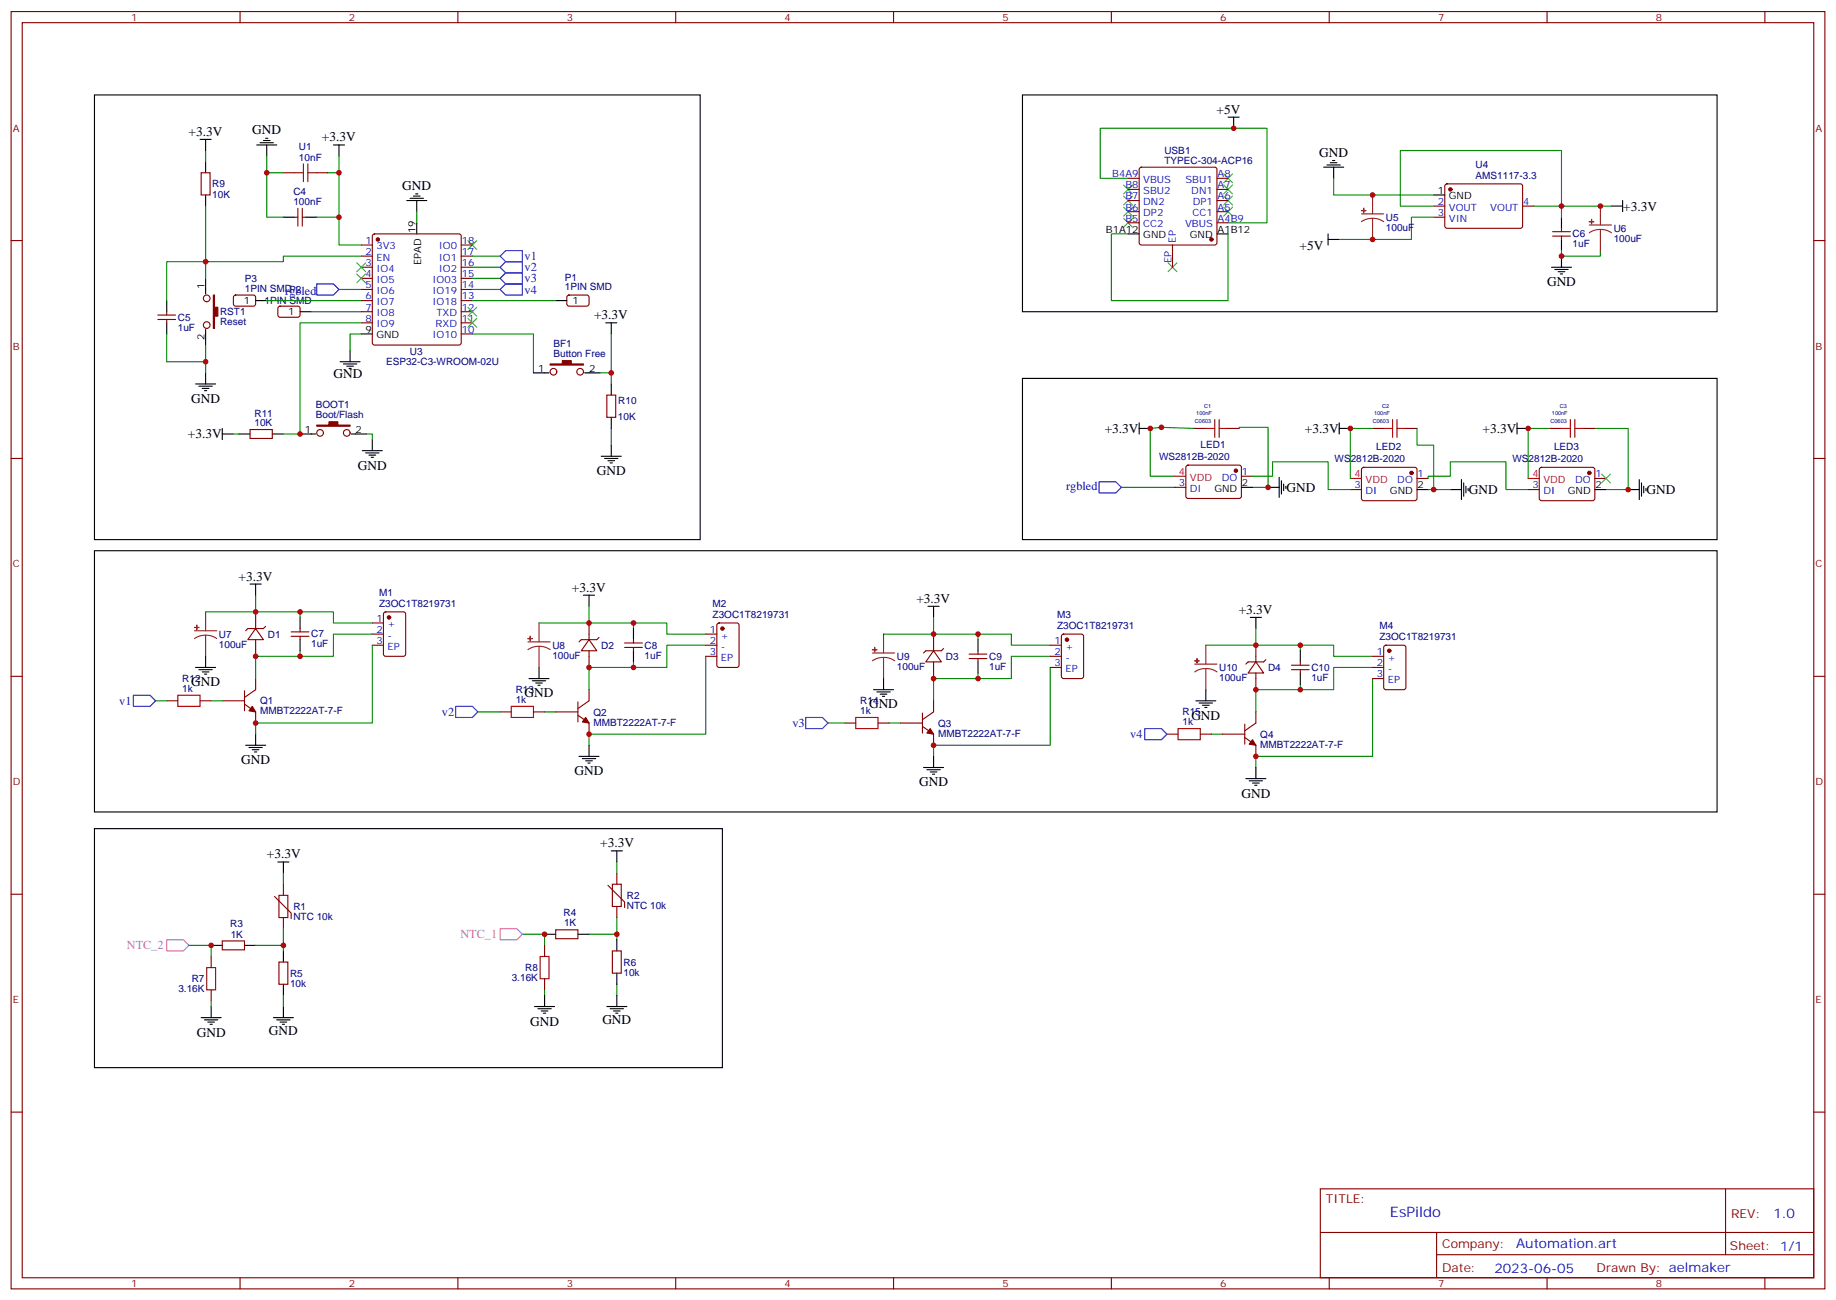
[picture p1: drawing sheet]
<svg xmlns="http://www.w3.org/2000/svg" width="583mm" height="413mm" viewBox="0 0 583 413" stroke-linecap="round" stroke-linejoin="round" font-family="sans-serif">
<g fill="none" stroke="#870000" stroke-width=".35">
<path d="M3.5 3.7h575.8v405.3h-575.8zM7.1 7.2h568.6v398.3h-568.6zM76.2 3.7v3.5M145.3 3.7v3.5M214.5 3.7v3.5M283.6 3.7v3.5M352.8 3.7v3.5M421.9 3.7v3.5M491.1 3.7v3.5M560.2 3.7v3.5M63.9 54.8h2.8v7.1h-2.8zM90 54.8h3.5"/>
<path d="M100.5 54.8h3.6M358.1 56.6h3.5M361.8 53.3l.5-.2h23.3l.5 .2 .2 .5v23.2l-.2 .5-.5 .3h-23.3l-.5-.3-.2-.5v-23.2zM386.3 56.6h3.5M458.8 58.6l.5-.3 23.6 .1 .4 .7-.1 12.9-.6 .5-23.6-.1-.4-.6v-12.7zM3.5 76.3h3.6M93.5 68.9h1M94.5 66.1v5.7M96 66.1v5.7M96 68.9h1M114.7 77.8h3.5M118.4 74.4l.5-.2h26.8l.5 .2 .2 .5v33.9l-.2 .5-.5 .2h-26.8l-.5-.2-.2-.5v-33.9z"/>
<path d="M146.4 77.8h3.5M358.1 70.7h3.5M358.1 67.2h3.5M358.1 63.6h3.5M358.1 60.1h3.5M372.2 77.8v7M386.3 70.7h3.5M386.3 67.2h3.5M386.3 63.6h3.5M386.3 60.1h3.5M455.1 68.9h3.5M455.1 65.4h3.5"/>
<path d="M483.3 65.4h3.5M492.8 74.9h5.7M492.8 73.5h5.7M495.7 72.5v1M495.7 74.9v1.1M575.7 76.3h3.6M50.1 100h5.6M52.9 98.9v1.1M74.3 93.8l.5-.2 5.9 .1 .4 .6v2.4l-.7 .5-5.9-.1-.4-.7v-2.1zM88.4 97.4l.5-.2h5.9l.4 .7v2.4l-.7 .4-5.9-.1-.4-.6v-2.1zM114.7 81.3h3.5M114.7 84.8h3.5"/>
<path d="M114.7 88.3h3.5M114.7 91.9h3.5M114.7 98.9h3.5M114.7 95.4h3.5M146.4 81.3h3.5M146.4 84.8h3.5M146.4 88.3h3.5M146.4 91.9h3.5M146.4 98.9h3.5M146.4 95.4h3.5M180.2 93.8l.4-.2 5.9 .1 .5 .6-.1 2.4-.6 .5-6-.1-.4-.7v-2.1zM50.1 101.4h5.6"/>
<path d="M52.9 101.4v1M114.7 102.4h3.5M146.4 102.4h3.5M146.4 106h3.5M79.4 136.3h7v2.8h-7zM192.6 125.4h2.8v7h-2.8zM379.2 136h3.6M389.8 136h3.5M435.7 136h3.5M446.3 136h3.5M492.1 136h3.6M502.7 136h3.5"/>
<path d="M3.5 145.5h3.6M372.9 154.7h3.5M376.6 147.8l.5-.2 16.5 .1 .5 .6-.1 9.5-.7 .4-16.5-.1-.4-.6v-9.2zM394.1 151.1h3.5M428.6 155.4h3.6M432.4 148.5l.5-.2 16.5 .1 .4 .6-.1 9.5-.6 .4-16.5-.1-.4-.6v-9.2zM449.8 151.8h3.5M485.1 155.4h3.5M488.8 148.5l.5-.2 16.5 .1 .4 .6v9.5l-.7 .4-16.5-.1-.4-.6v-9.2zM506.2 151.8h3.6M575.7 145.5h3.6M81.1 199.5l2.5 3.5h-4.9z"/>
<path d="M81.1 194.2v5.3M84.3 198.8l-.7 .7h-4.9l-.7 .7M95.2 199.5v1M118.2 197.7h3.5M121.9 194.4l.5-.2h5.7l.6 .4 .1 13-.5 .6-5.9 .1-.6-.5-.1-12.9zM187 197.7v5.3M227.8 197.9l.4-.2h5.7l.6 .4 .1 13-.5 .7h-5.9l-.6-.5-.1-12.9zM3.5 214.6h3.6M77.6 219.2v6.4M81.1 203v5.3M81.1 215.3v3.6l-3.5 2.4M92.4 201.9h5.7"/>
<path d="M92.4 200.5h5.7M95.2 201.9v1.1M118.2 201.2h3.5M118.2 204.8h3.5M187 203l2.4 3.5h-4.9zM187 206.5v5.3M187 218.9v3.5l-3.6 2.5M190.1 202.3l-.7 .7h-4.9l-.7 .7M198.3 205.5h5.6M198.3 204h5.6M201.1 203v1M201.1 205.5v1"/>
<path d="M224 201.2h3.5M224 204.8h3.5M224 208.3h3.5M296.3 206.5l2.5 3.5h-4.9zM296.3 201.2v5.3M296.3 210v5.3M299.5 205.8l-.7 .7h-4.9l-.7 .7M307.6 209h5.7M307.6 207.6h5.7M310.4 206.5v1.1M310.4 209v1M333.4 204.8h3.5"/>
<path d="M333.4 208.3h3.5M333.4 211.8h3.5M337.1 201.4l.5-.2h5.7l.6 .5 .1 12.9-.5 .7h-5.9l-.6-.4-.1-13zM398.6 210l2.5 3.6h-4.9zM398.6 204.8v5.2M398.6 213.6v5.3M401.8 209.3l-.7 .7h-4.9l-.7 .7M409.9 212.5h5.7M409.9 211.1h5.7M412.7 210v1.1M412.7 212.5v1.1M435.7 208.3h3.5"/>
<path d="M435.7 211.8h3.5M435.7 215.3h3.5M439.4 205l.5-.2h5.7l.6 .4 .1 13-.5 .6-5.9 .1-.6-.5-.1-12.9zM575.7 214.6h3.6M52.9 222.4h3.5M63.5 222.4h3.5M70.6 222.4h7M77.6 223.4l3.5 2.5v3.5M158.7 225.9h3.6M169.3 225.9h3.6M176.4 225.9h7M183.4 227l3.6 2.4v3.6"/>
<path d="M183.4 222.7v6.4M268.1 229.4h3.5M278.7 229.4h3.5M285.8 229.4h7M292.8 230.5l3.5 2.5v3.5M292.8 226.3v6.3M296.3 222.4v3.5l-3.5 2.5M370.4 233h3.5M381 233h3.5M388.1 233h7M395.1 234l3.5 2.5v3.5M395.1 229.8v6.3"/>
<path d="M398.6 225.9v3.5l-3.5 2.5M195.8 277.1v3.5M3.5 283.8h3.6M70.6 298.6h7v2.8h-7zM87.1 284.5l5.3 5.3v1.7M88.5 284.1h2.9v7.1h-2.9zM90 280.6v3.5M90 291.2v3.5M176.4 295.1h7v2.8h-7zM193 281l5.3 5.2v1.8M194.4 280.6h2.8v7.1h-2.8zM195.8 287.7v3.5"/>
<path d="M575.7 283.8h3.6M67 303.5v3.6M67 314.1v3.5M88.5 305.3h2.9v7h-2.9zM172.9 300v3.5M172.9 310.6v3.5M194.4 301.8h2.8v7h-2.8zM3.5 352.9h3.6M575.7 352.9h3.6M419.1 377.3h156.6v28.2h-156.6zM547.7 377.3v20.9M419.1 391.1h156.5"/>
<path d="M456 398.2h119.6M456 391.1v14.1M76.2 405.5v3.5M145.3 405.5v3.5M214.5 405.5v3.5M283.6 405.5v3.5M352.8 405.5v3.5M421.9 405.5v3.5M491.1 405.5v3.5M560.2 405.5v3.5"/>
<circle cx="65.6" cy="94.7" r="1.06"/>
<circle cx="65.6" cy="103.2" r="1.06"/>
<circle cx="175.7" cy="118" r="1.06"/>
<circle cx="184.2" cy="118" r="1.06"/>
<circle cx="101.6" cy="137.4" r="1.06"/>
<circle cx="110.1" cy="137.4" r="1.06"/>
</g>
<g fill="none" stroke="#3c3" stroke-width=".35">
<path d="M356.7 58.7l2.8 2.8M359.5 58.7l-2.8 2.8M388.4 58.7l2.8 2.8M388.4 55.2l2.8 2.8M391.2 58.7l-2.8 2.8M391.2 55.2l-2.8 2.8M148.5 76.3l2.8 2.9M151.3 76.3l-2.8 2.9M356.7 69.3l2.8 2.8M356.7 62.2l2.8 2.9M356.7 65.8l2.8 2.8M359.5 62.2l-2.8 2.9"/>
<path d="M359.5 65.8l-2.8 2.8M359.5 69.3l-2.8 2.8M388.4 65.8l2.8 2.8M388.4 62.2l2.8 2.9M391.2 65.8l-2.8 2.8M391.2 62.2l-2.8 2.9M113.2 83.4l2.9 2.8M113.2 86.9l2.9 2.8M116.1 83.4l-2.9 2.8M116.1 86.9l-2.9 2.8M148.5 97.5l2.8 2.8M151.3 97.5l-2.8 2.8"/>
<path d="M370.8 83.4l2.8 2.8M373.6 83.4l-2.8 2.8M148.5 101l2.8 2.9M151.3 101l-2.8 2.9M508.4 150.4l2.8 2.8M511.2 150.4l-2.8 2.8"/>
</g>
<g fill="none" stroke="#008700" stroke-width=".35">
<path d="M65.3 47.8v3.5M84.7 49.5v19.4h5.3M84.7 54.8h5.3M104.1 54.8h3.5M107.6 49.5v28.3h7.1M358.1 56.6h-8.9v-15.9h53v30h-12.4M423.3 56.6v5.3h31.8M65.3 65.4v17.6h-12.4v12.4M100.5 68.9h7.1M132.3 67.2v3.5M358.1 74.2h-5.3v21.2h37v-21.2M455.1 68.9h-7.1v7.1h-22.9"/>
<path d="M455.1 65.4h-10.6v-17.6h51.2v17.6h-8.9M495.7 79.5v1.8h12.3v-1.8M511.5 65.4h-15.8v3.5M84.7 95.4h30M98.8 98.9h15.9M107.6 91.9h7.1M114.7 81.3h-24.7v1.7h-24.7v5.3M149.9 91.9h8.8M149.9 81.3h8.8M149.9 84.8h8.8M149.9 88.3h8.8M149.9 95.4h26.5"/>
<path d="M52.9 106v8.8h12.4M65.3 109.5v8.8M114.7 106h-3.6v5.3M114.7 102.4h-19.5v35.3h-5.2M149.9 106h19.4v12.3M190.5 118.3h3.5v3.5M194 106v12.3M74.1 137.7h1.7M116.4 137.7h1.8v1.8M194 136v5.3M368.7 136v-.4l10.5 .4M368.7 135.6l-3.6 .4v15.1h7.8"/>
<path d="M393.3 136v-.4h9.2v19.1h-4.9M435.7 136h-7.1v15.8M449.8 136v5.3h5.3v14.1M492.1 136h-7v15.8M506.2 136h10.6v19.4h-7M356 154.7h16.9M397.6 151.1h6.3v-4.6h17.7v8.9h7M453.3 151.8v-.7h7.1v-4.6h17.6v8.9h7.1M453.3 155.4h7.1M65.3 194.2h15.8M81.1 188.9v5.3h24.7v3.5h12.4M95.2 194.2v1.7"/>
<path d="M171.1 197.7h15.9M187 192.4v5.3h24.7v3.5h12.3M201.1 197.7v1.8M296.3 195.9v5.3h24.7v3.6h12.4M398.6 199.5v5.3h24.7v3.5h12.4M95.2 206.5v1.8M118.2 204.8v24.6h-37.1v3.6M118.2 201.2h-12.4v7.1h-24.7v7M201.1 210v1.8M224 204.8h-12.3v7h-24.7v7.1M224 208.3v24.7h-37v3.5M280.5 201.2h15.8"/>
<path d="M310.4 201.2v1.8M310.4 213.6v1.7M333.4 208.3h-12.4v7h-24.7v7.1M333.4 211.8v24.7h-37.1v3.5M382.8 204.8h15.8M412.7 204.8v1.7M412.7 217.1v1.8M435.7 211.8h-12.4v7.1h-24.7v7M435.7 215.3v24.7h-37.1v3.6M49.4 222.4h3.5M67 222.4h3.6M151.7 225.9h7"/>
<path d="M172.9 225.9h3.5M262.8 229.4h5.3M282.2 229.4h3.6M384.5 233h3.6M90 277.1v3.5M195.8 273.5v3.6M90 294.7v7.1M165.8 296.5h7.1v3.5M187 296.5h8.8M195.8 291.2v7M60 300h7v3.5M67 317.6v1.8"/>
<path d="M81.1 300h8.9M90 315.9v3.5M172.9 314.1v1.8M195.8 312.3v3.6"/>
</g>
<g fill="#870000" stroke="#870000" stroke-width=".35">
<path d="M174.6 115.5h3.9v-1.1h2.8v1.1h3.9v.4h-10.6z"/>
<path d="M67.7 93.6h.4v3.9h1v2.8h-1v3.9h-.4z"/>
<path d="M100.5 134.9h3.9v-1.1h2.8v1.1h3.9v.4h-10.6z"/>
<path d="M80.1 224.2l1 1.7-2.1-.3z"/>
<path d="M185.9 227.7l1.1 1.7-2.1-.3z"/>
<path d="M295.3 231.2l1 1.8-2.1-.4z"/>
<path d="M397.6 234.7l1 1.8-2.1-.4z"/>
<circle cx="384.5" cy="76" r=".53"/>
<circle cx="123.5" cy="195.9" r=".53"/>
<circle cx="119.9" cy="76" r=".53"/>
<circle cx="229.3" cy="199.5" r=".53"/>
<circle cx="338.7" cy="203" r=".53"/>
<circle cx="441" cy="206.5" r=".53"/>
<circle cx="392.3" cy="149.4" r=".53"/>
<circle cx="448" cy="150.1" r=".53"/>
<circle cx="504.5" cy="150.1" r=".53"/>
<circle cx="460.4" cy="60.1" r=".53"/>
</g>
<g fill="none" stroke="#000" stroke-width=".35">
<path d="M30 30.1h192.2v141.1h-192.2zM324.6 30.1h220.4v68.8h-220.4zM389.8 37.2h3.5M391.6 37.2v3.5M63.5 44.2h3.5M65.3 44.2v3.6M65.3 51.3v3.5M81.5 46h6.3M82.5 45.3h4.3M83.6 44.6h2.1M84.3 43.9h.7M84.7 46v3.5"/>
<path d="M105.8 46h3.6M107.6 46v3.5M420.2 53.1h6.3M421.2 52.4h4.2M422.3 51.6h2.1M423 50.9h.7M423.3 53.1v3.5M65.3 61.9v3.5M90 68.9h3.5M97 68.9h3.5M129.1 63.6h6.4M130.2 62.9h4.2"/>
<path d="M131.2 62.2h2.1M131.9 61.5h.7M132.3 63.6v3.6M132.3 70.7v3.5M358.1 74.2h3.5M386.3 74.2h3.5M421.6 76h3.5M421.6 74.2v3.6M455.1 61.9h3.5M495.7 68.9v3.6M495.7 76v3.5M511.5 65.4h3.6"/>
<path d="M515.1 63.6v3.6M52.9 95.4v3.5M65.3 88.3v5M81.1 95.4h3.6M95.2 98.9h3.6M176.4 95.4h3.5M492.5 84.8h6.3M493.5 85.5h4.3M494.6 86.2h2.1M495.3 86.9h.7M495.7 81.3v3.5M52.9 102.4v3.6"/>
<path d="M65.3 104.6v4.9M65.3 118.3v3.5M107.9 114.8h6.4M109 115.5h4.2M110.1 116.2h2.1M110.8 116.9h.7M111.1 111.3v3.5M114.7 106h3.5M169.3 118.3h5M185.6 118.3h4.9M192.3 102.4h3.5M194 102.4v3.6"/>
<path d="M62.1 121.8h6.3M63.1 122.6h4.3M64.2 123.3h2.1M64.9 124h.7M70.6 137.7h3.5M70.6 136v3.5M75.8 137.7h3.6M86.4 137.7h3.6M95.2 137.7h5M111.5 137.7h4.9M118.2 139.5v3.5M194 121.8v3.6"/>
<path d="M194 132.4v3.6M324.6 120.1h220.4v51.1h-220.4zM361.6 136h3.5M361.6 134.2v3.5M425.1 136h3.5M425.1 134.2v3.5M481.5 136h3.6M481.5 134.2v3.5M115 143h6.4M116.1 143.7h4.2M117.1 144.4h2.1M117.8 145.1h.7"/>
<path d="M190.9 144.8h6.3M191.9 145.5h4.2M193 146.2h2.1M193.7 146.9h.7M194 141.3v3.5M394.1 154.7h3.5M402.5 154.7h3.5M406 151.5v6.3M406.8 152.5v4.3M407.5 153.6v2.1M408.2 154.3v.7M449.8 155.4h3.5"/>
<path d="M460.4 155.4h3.5M463.9 152.2v6.3M464.6 153.2v4.3M465.3 154.3v2.1M466 155v.7M506.2 155.4h3.6M516.8 155.4h3.5M520.3 152.2v6.3M521.1 153.2v4.3M521.8 154.3v2.1M522.5 155v.7M30 174.8h515v82.9h-515z"/>
<path d="M79.4 185.3h3.5M81.1 185.3v3.6M95.2 195.9v3.6M185.2 188.9h3.5M187 188.9v3.5M201.1 199.5v3.5M294.6 192.4h3.5M296.3 192.4v3.5M396.9 195.9h3.5M398.6 195.9v3.6M62.1 211.8h6.3M63.1 212.5h4.3"/>
<path d="M64.2 213.2h2.1M64.9 213.9h.7M65.3 208.3v3.5M95.2 203v3.5M167.9 215.3h6.4M169 216h4.2M170 216.7h2.2M170.7 217.5h.7M171.1 211.8v3.5M201.1 206.5v3.5M277.3 218.9h6.3M278.3 219.6h4.3"/>
<path d="M280.5 215.3v3.6M310.4 203v3.5M310.4 210v3.6M382.8 218.9v3.5M412.7 206.5v3.5M412.7 213.6v3.5M78 236.5h6.3M79 237.2h4.3M80.1 237.9h2.1M80.8 238.6h.7M81.1 233v3.5M187 236.5v3.5"/>
<path d="M279.4 220.3h2.1M280.1 221h.7M379.6 222.4h6.3M380.6 223.1h4.3M381.7 223.8h2.1M382.4 224.5h.7M183.8 240h6.3M184.9 240.7h4.2M185.9 241.4h2.1M186.6 242.1h.7M293.2 243.6h6.3M294.2 244.3h4.2"/>
<path d="M295.3 245h2.1M296 245.7h.7M296.3 240v3.6M395.5 247.1h6.3M396.5 247.8h4.3M397.6 248.5h2.1M398.3 249.2h.7M398.6 243.6v3.5M88.2 273.5h3.5M90 273.5v3.6M194 270h3.6M195.8 270v3.5"/>
<path d="M172.9 296.5h3.5M183.4 296.5h3.6M195.8 298.2v3.6M67 319.4v3.5M67 300h3.6M77.6 300h3.5M90 301.8v3.5M90 312.3v3.6M90 319.4v3.5M169.7 319.4h6.3M172.9 315.9v3.5M192.6 319.4h6.4"/>
<path d="M195.8 308.8v3.5M195.8 315.9v3.5M63.9 322.9h6.3M64.9 323.6h4.2M66 324.3h2.1M66.7 325h.7M86.8 322.9h6.3M87.8 323.6h4.3M88.9 324.3h2.1M89.6 325h.7M170.7 320.1h4.3M171.8 320.8h2.1"/>
<path d="M172.5 321.5h.7M193.7 320.1h4.2M194.7 320.8h2.1M195.4 321.5h.7"/>
</g>
<g fill="none" stroke="#a10000" stroke-width=".35">
<path d="M93.5 54.8h2.8M96.3 52v5.6M97.7 54.8h2.8M97.7 52v5.6M382.8 136h2.8M385.6 133.1v5.7M387 136h2.8M387 133.1v5.7M439.2 136h2.8M442 133.1v5.7M443.4 136h2.9M443.4 133.1v5.7"/>
<path d="M495.7 136h2.8M498.5 133.1v5.7M499.9 136h2.8M499.9 133.1v5.7M56.4 220.6h7.1v3.6h-7.1zM162.3 224.2h7v3.5h-7zM271.6 227.7h7.1v3.5h-7.1zM373.9 231.2h7.1v3.5h-7.1zM65.6 307.1h2.8v7h-2.8zM171.4 303.5h2.9v7.1h-2.9z"/>
</g>
<path d="M52.9 298.2h5.3l1.8 1.8-1.8 1.8h-5.3zM158.7 294.7h5.3l1.8 1.8-1.8 1.7h-5.3z" fill="none" stroke="#c3f" stroke-width=".35"/>
<path d="M100.5 90.1h5.3l1.8 1.8-1.8 1.7h-5.3zM158.7 81.3l1.8-1.8h5.3v3.5h-5.3zM158.7 84.8l1.8-1.8h5.3v3.6h-5.3zM158.7 88.3l1.8-1.7h5.3v3.5h-5.3zM158.7 91.9l1.8-1.8h5.3v3.5h-5.3zM348.9 152.9h5.3l1.8 1.8-1.8 1.7h-5.3zM42.3 220.6h5.3l1.8 1.8-1.8 1.8h-5.3zM144.6 224.2h5.3l1.8 1.7-1.8 1.8h-5.3zM255.8 227.7h5.3l1.7 1.7-1.7 1.8h-5.3zM363.4 231.2h5.3l1.7 1.8-1.7 1.7h-5.3z" fill="none" stroke="#00f" stroke-width=".35"/>
<path d="M372.9 151.1h3.5M428.6 151.8h3.6M485.1 151.8h3.5" fill="none" stroke="#f00" stroke-width=".35"/>
<g fill="#8c2424" stroke="#8c2424" stroke-width=".35">
<path d="M62.4 198.4l.1 1.4z"/>
<path d="M61.7 199.1h1.4z"/>
<path d="M168.3 201.9v1.4z"/>
<path d="M167.6 202.6l1.4 .1z"/>
<path d="M277.6 205.5l.1 1.4z"/>
<path d="M276.9 206.2h1.4z"/>
<path d="M505.2 69.6v1.4z"/>
<path d="M504.5 70.3l1.4 .1z"/>
<path d="M379.9 209l.1 1.4z"/>
<path d="M379.2 209.7h1.4z"/>
<path d="M432.9 66.1v1.4z"/>
<path d="M432.2 66.8l1.4 .1z"/>
</g>
<g fill="none" stroke="#8c2424" stroke-width=".35">
<path d="M432.2 67.9h7M435.7 69.3l-1.9 .2-1.6 .8M435.7 69.3l1.8 .2 1.7 .8M435.7 61.9v6M435.7 69.3v6.7M504.5 71.4h7M508 72.8l-1.9 .3-1.6 .8M508 72.8l1.9 .2 1.6 .9M508 65.4v6M508 72.8v6.7M65.3 194.2v6M171.1 197.7v6"/>
<path d="M61.7 200.2h7.1M65.3 201.6l-1.9 .2-1.7 .8M65.3 201.6l1.8 .2 1.7 .8M65.3 201.6v6.7M167.6 203.7h7M171.1 205.1l-1.9 .2-1.6 .9M171.1 205.1l1.8 .2 1.7 .9M171.1 205.1v6.7M276.9 207.2h7.1M280.5 208.6l-1.9 .3-1.7 .8M280.5 208.6l1.8 .3 1.7 .8M280.5 201.2v6"/>
<path d="M280.5 208.6v6.7M379.2 210.7h7.1M382.8 212.2l-1.9 .2-1.7 .8M382.8 212.2l1.8 .2 1.7 .8M382.8 204.8v5.9M382.8 212.2v6.7"/>
</g>
<g fill="#c00">
<circle cx="194" cy="118.3" r=".88"/>
<circle cx="65.3" cy="83" r=".88"/>
<circle cx="95.3" cy="137.7" r=".88"/>
<circle cx="65.3" cy="114.8" r=".88"/>
<circle cx="84.7" cy="54.8" r=".88"/>
<circle cx="107.6" cy="54.8" r=".88"/>
<circle cx="107.6" cy="68.9" r=".88"/>
<circle cx="95.3" cy="194.2" r=".88"/>
<circle cx="95.3" cy="208.3" r=".88"/>
<circle cx="81.1" cy="208.3" r=".88"/>
<circle cx="81.1" cy="194.2" r=".88"/>
<circle cx="81.1" cy="229.4" r=".88"/>
<circle cx="187" cy="233" r=".88"/>
<circle cx="187" cy="197.7" r=".88"/>
<circle cx="187" cy="211.8" r=".88"/>
<circle cx="201.1" cy="211.8" r=".88"/>
<circle cx="201.1" cy="197.7" r=".88"/>
<circle cx="296.3" cy="236.5" r=".88"/>
<circle cx="296.3" cy="201.2" r=".88"/>
<circle cx="296.3" cy="215.3" r=".88"/>
<circle cx="310.4" cy="215.3" r=".88"/>
<circle cx="310.4" cy="201.2" r=".88"/>
<circle cx="398.6" cy="240" r=".88"/>
<circle cx="398.6" cy="204.8" r=".88"/>
<circle cx="398.6" cy="218.9" r=".88"/>
<circle cx="412.8" cy="218.9" r=".88"/>
<circle cx="412.8" cy="204.8" r=".88"/>
<circle cx="172.9" cy="296.5" r=".88"/>
<circle cx="195.8" cy="296.5" r=".88"/>
<circle cx="90" cy="300" r=".88"/>
<circle cx="67" cy="300" r=".88"/>
<circle cx="391.6" cy="40.7" r=".88"/>
<circle cx="402.5" cy="154.7" r=".88"/>
<circle cx="455.1" cy="155.4" r=".88"/>
<circle cx="428.6" cy="136" r=".88"/>
<circle cx="485.1" cy="136" r=".88"/>
<circle cx="516.8" cy="155.4" r=".88"/>
<circle cx="495.7" cy="65.4" r=".88"/>
<circle cx="508" cy="65.4" r=".88"/>
<circle cx="495.7" cy="81.3" r=".88"/>
<circle cx="368.7" cy="135.6" r=".88"/>
<circle cx="365.1" cy="136" r=".88"/>
<circle cx="435.7" cy="76" r=".88"/>
<circle cx="435.7" cy="61.9" r=".88"/>
</g>
<path d="M30 263h199.3v75.8h-199.3z" fill="none" stroke="#000" stroke-width=".35"/>
<text font-size="4.6" fill="#00f" x="441.2" y="386.3">EsPildo</text>
<g font-size="4.2">
<text x="386.2" y="36.1">+5V</text>
<text x="59.8" y="43.1">+3.3V</text>
<text x="80" y="42.7">GND</text>
<text x="102.2" y="44.9">+3.3V</text>
<text x="418.7" y="49.8">GND</text>
<text x="127.7" y="60.3">GND</text>
<text x="515.3" y="66.8">+3.3V</text>
<text x="412.5" y="79.2">+5V</text>
<text x="491.1" y="90.8">GND</text>
<text x="188.6" y="101.3">+3.3V</text>
<text x="105.8" y="120.1">GND</text>
<text x="60.7" y="127.8">GND</text>
<text x="350.7" y="137.4">+3.3V</text>
<text x="414.2" y="137.4">+3.3V</text>
<text x="470.6" y="137.4">+3.3V</text>
<text x="59.6" y="139.1">+3.3V</text>
<text x="113.6" y="149.1">GND</text>
<text x="189.4" y="150.7">GND</text>
<text x="408.4" y="156.1">GND</text>
<text x="466.2" y="156.8">GND</text>
<text x="522.7" y="156.8">GND</text>
<text x="75.7" y="184.2">+3.3V</text>
<text x="181.5" y="187.8">+3.3V</text>
<text x="290.9" y="191.3">+3.3V</text>
<text x="393.2" y="194.8">+3.3V</text>
<text x="60.7" y="217.7">GND</text>
<text x="166.5" y="221.3">GND</text>
<text x="275.9" y="224.8">GND</text>
<text x="378.2" y="228.3">GND</text>
<text x="76.6" y="242.5">GND</text>
<text x="182.4" y="246">GND</text>
<text x="291.7" y="249.6">GND</text>
<text x="394.1" y="253.1">GND</text>
<text x="190.5" y="268.8">+3.3V</text>
<text x="84.7" y="272.3">+3.3V</text>
<text x="62.5" y="329">GND</text>
<text x="85.4" y="328.6">GND</text>
<text x="168.3" y="325.5">GND</text>
<text x="191.2" y="325">GND</text>
</g>
<g font-size="4.2" fill="#00f">
<text x="562.9" y="386.5">1.0</text>
<text x="481.3" y="396.1">Automation.art</text>
<text x="474.4" y="403.9">2023-06-05</text>
</g>
<g font-size="3.9" fill="#00f">
<text x="166.5" y="82.5">v1</text>
<text x="166.5" y="86.1">v2</text>
<text x="166.5" y="89.6">v3</text>
<text x="90.6" y="93.7">rgbled</text>
<text x="166.5" y="93.2">v4</text>
<text x="338.5" y="155.4">rgbled</text>
<text x="37.9" y="223.6">v1</text>
<text x="140.3" y="227.3">v2</text>
<text x="251.5" y="230.7">v3</text>
<text x="358.8" y="234.2">v4</text>
</g>
<g font-size="3.9" fill="#c3f">
<text x="146.2" y="297.7">NTC_1</text>
<text x="40.3" y="301.3">NTC_2</text>
</g>
<g font-size="3.9" fill="#800">
<text x="420.9" y="381.8">TITLE:</text>
<text x="549.5" y="386.5">REV:</text>
<text x="457.8" y="396">Company:</text>
<text x="549.1" y="396.7">Sheet: 1/1</text>
<text x="457.8" y="403.7">Date:</text>
<text x="506.8" y="403.8">Drawn By: aelmaker</text>
</g>
<g font-size="3.2" fill="#800">
<text x="41.6" y="6.7">1</text>
<text x="110.8" y="6.7">2</text>
<text x="179.9" y="6.7">3</text>
<text x="249.1" y="6.7">4</text>
<text x="318.2" y="6.7">5</text>
<text x="387.3" y="6.7">6</text>
<text x="456.5" y="6.7">7</text>
<text x="525.6" y="6.7">8</text>
<text x="4.1" y="41.8">A</text>
<text x="576.3" y="41.8">A</text>
<text x="4.1" y="110.9">B</text>
<text x="576.3" y="110.9">B</text>
<text x="4.1" y="180.1">C</text>
<text x="576.3" y="180.1">C</text>
<text x="4.1" y="249.2">D</text>
<text x="576.3" y="249.2">D</text>
<text x="4.1" y="318.3">E</text>
<text x="576.3" y="318.3">E</text>
<text x="41.6" y="408.5">1</text>
<text x="110.8" y="408.5">2</text>
<text x="179.9" y="408.5">3</text>
<text x="249.1" y="408.5">4</text>
<text x="318.2" y="408.5">5</text>
<text x="387.3" y="408.5">6</text>
<text x="456.5" y="408.5">7</text>
<text x="525.6" y="408.5">8</text>
</g>
<g font-size="3.2" fill="#000080">
<text x="94.9" y="47.7">U1</text>
<text x="94.9" y="50.9">10nF</text>
<text x="369.6" y="52">TYPEC-304-ACP16</text>
<text x="369.6" y="48.9">USB1</text>
<text x="468.4" y="53.4">U4</text>
<text x="67.4" y="59.5">R9</text>
<text x="468.4" y="56.8">AMS1117-3.3</text>
<text x="67.4" y="62.7">10K</text>
<text x="93.1" y="65.1">100nF</text>
<text x="93.1" y="61.8">C4</text>
<text x="439.9" y="70.1">U5</text>
<text x="439.9" y="73.2">100uF</text>
<text x="499.2" y="75.3">C6</text>
<text x="512.2" y="76.8">100uF</text>
<text x="512.2" y="73.6">U6</text>
<text x="499.2" y="78.5">1uF</text>
<text x="77.7" y="89.3">P3</text>
<text x="179.3" y="89.2">P1</text>
<text x="77.7" y="92.6">1PIN SMDP2</text>
<text x="179.3" y="92.1">1PIN SMD</text>
<text x="56.4" y="101.7">C5</text>
<text x="69.8" y="100.1">RST1</text>
<text x="83.9" y="96.5">1PIN SMD</text>
<text x="56.4" y="104.9">1uF</text>
<text x="69.8" y="103.2">Reset</text>
<text x="130.1" y="112.6">U3</text>
<text x="175.7" y="113.4">Button Free</text>
<text x="175.7" y="110.2">BF1</text>
<text x="122.5" y="115.9">ESP32-C3-WROOM-02U</text>
<text x="100.3" y="129.6">BOOT1</text>
<text x="196.2" y="128.3">R10</text>
<text x="80.8" y="135.3">10K</text>
<text x="80.8" y="132.3">R11</text>
<text x="100.3" y="132.8">Boot/Flash</text>
<text x="196.1" y="133.1">10K</text>
<text x="381.1" y="142.2">LED1</text>
<text x="436.9" y="142.9">LED2</text>
<text x="493.3" y="142.9">LED3</text>
<text x="367.9" y="146">WS2812B-2020</text>
<text x="423.6" y="146.7">WS2812B-2020</text>
<text x="480.1" y="146.7">WS2812B-2020</text>
<text x="120.4" y="189.2">M1</text>
<text x="120.4" y="192.6">Z3OC1T8219731</text>
<text x="226.2" y="196.1">Z3OC1T8219731</text>
<text x="226.2" y="192.7">M2</text>
<text x="335.6" y="196.2">M3</text>
<text x="69.5" y="202.4">U7</text>
<text x="85" y="202.4">D1</text>
<text x="98.8" y="202.3">C7</text>
<text x="335.6" y="199.6">Z3OC1T8219731</text>
<text x="437.9" y="203.2">Z3OC1T8219731</text>
<text x="437.9" y="199.8">M4</text>
<text x="69.5" y="205.5">100uF</text>
<text x="98.8" y="205.5">1uF</text>
<text x="175.3" y="209.1">100uF</text>
<text x="175.3" y="205.9">U8</text>
<text x="190.9" y="205.9">D2</text>
<text x="204.6" y="209">1uF</text>
<text x="204.6" y="205.8">C8</text>
<text x="284.7" y="209.5">U9</text>
<text x="300.2" y="209.4">D3</text>
<text x="314" y="209.3">C9</text>
<text x="284.7" y="212.6">100uF</text>
<text x="314" y="212.5">1uF</text>
<text x="387" y="213">U10</text>
<text x="402.5" y="213">D4</text>
<text x="416.3" y="212.9">C10</text>
<text x="57.9" y="219.6">1k</text>
<text x="57.9" y="216.4">R12</text>
<text x="163.7" y="219.9">R13</text>
<text x="387" y="216.1">100uF</text>
<text x="416.3" y="216">1uF</text>
<text x="82.5" y="226.7">MMBT2222AT-7-F</text>
<text x="82.5" y="223.5">Q1</text>
<text x="163.7" y="223.1">1k</text>
<text x="188.4" y="227.1">Q2</text>
<text x="273.1" y="226.6">1k</text>
<text x="273.1" y="223.4">R14</text>
<text x="375.4" y="227">R15</text>
<text x="188.4" y="230.2">MMBT2222AT-7-F</text>
<text x="297.7" y="233.8">MMBT2222AT-7-F</text>
<text x="297.7" y="230.6">Q3</text>
<text x="375.4" y="230.2">1k</text>
<text x="400" y="237.3">MMBT2222AT-7-F</text>
<text x="400" y="234.1">Q4</text>
<text x="199" y="285.3">R2</text>
<text x="93.1" y="292">NTC 10k</text>
<text x="93.1" y="288.8">R1</text>
<text x="178.9" y="290.8">R4</text>
<text x="199" y="288.5">NTC 10k</text>
<text x="73" y="294.3">R3</text>
<text x="73.2" y="297.5">1K</text>
<text x="179.1" y="294">1K</text>
<text x="60.9" y="311.7">R7</text>
<text x="92.1" y="310">R5</text>
<text x="162.4" y="311.4">3.16K</text>
<text x="166.7" y="308.2">R8</text>
<text x="197.9" y="309.7">10k</text>
<text x="197.9" y="306.4">R6</text>
<text x="56.6" y="314.9">3.16K</text>
<text x="92.1" y="313.2">10k</text>
</g>
<g font-size="3.2" fill="#00f">
<text x="353" y="56.2">B4A9</text>
<text x="357.2" y="59.8">B8</text>
<text x="362.9" y="58">VBUS</text>
<text x="376.3" y="58">SBU1</text>
<text x="386.5" y="59.8">A7</text>
<text x="386.5" y="56.2">A8</text>
<text x="357.2" y="63.3">B7</text>
<text x="362.9" y="61.5">SBU2</text>
<text x="362.9" y="65.1">DN2</text>
<text x="378.1" y="61.5">DN1</text>
<text x="378.6" y="65.1">DP1</text>
<text x="386.5" y="63.3">A6</text>
<text x="456.4" y="65.1">2</text>
<text x="483.5" y="65.1">4</text>
<text x="357.2" y="66.8">B6</text>
<text x="357.2" y="70.3">B5</text>
<text x="362.9" y="68.6">DP2</text>
<text x="378.5" y="68.6">CC1</text>
<text x="386.5" y="70.3">A4B9</text>
<text x="386.5" y="66.8">A5</text>
<text x="456.4" y="68.6">3</text>
<text x="459.9" y="66.8">VOUT</text>
<text x="459.9" y="70.3">VIN</text>
<text x="473.1" y="66.8">VOUT</text>
<text x="116" y="77.4">1</text>
<text x="146.6" y="77.4">18</text>
<text x="362.9" y="72.1">CC2</text>
<text x="373.2" y="77" transform="rotate(-90 373.2 77)">EP</text>
<text x="376.2" y="72.1">VBUS</text>
<text x="116" y="80.9">2</text>
<text x="119.5" y="82.7">EN</text>
<text x="119.5" y="79.2">3V3</text>
<text x="139.2" y="82.7">IO1</text>
<text x="139.2" y="79.2">IO0</text>
<text x="146.6" y="80.9">17</text>
<text x="371.8" y="83.4" transform="rotate(-90 371.8 83.4)">EP</text>
<text x="116" y="88">4</text>
<text x="116" y="84.5">3</text>
<text x="119.5" y="89.7">IO5</text>
<text x="119.5" y="86.2">IO4</text>
<text x="137.2" y="89.7">IO03</text>
<text x="139.2" y="86.2">IO2</text>
<text x="146.6" y="84.5">16</text>
<text x="146.6" y="88">15</text>
<text x="116" y="95">6</text>
<text x="116" y="91.5">5</text>
<text x="119.5" y="93.3">IO6</text>
<text x="137.2" y="93.3">IO19</text>
<text x="146.6" y="91.5">14</text>
<text x="146.6" y="95">13</text>
<text x="116" y="98.6">7</text>
<text x="119.5" y="100.3">IO8</text>
<text x="119.5" y="96.8">IO7</text>
<text x="137.2" y="96.8">IO18</text>
<text x="138.5" y="100.3">TXD</text>
<text x="146.6" y="98.6">12</text>
<text x="116" y="102.1">8</text>
<text x="119.5" y="103.9">IO9</text>
<text x="137.2" y="107.4">IO10</text>
<text x="138.3" y="103.9">RXD</text>
<text x="146.6" y="102.1">11</text>
<text x="146.6" y="105.6">10</text>
<text x="374.2" y="154.3">3</text>
<text x="387.8" y="152.5">DO</text>
<text x="394.2" y="150.8">1</text>
<text x="430" y="155">3</text>
<text x="443.5" y="153.2">DO</text>
<text x="450" y="151.5">1</text>
<text x="486.4" y="155">3</text>
<text x="500" y="153.2">DO</text>
<text x="506.4" y="151.5">1</text>
<text x="377.7" y="156.1">DI</text>
<text x="433.5" y="156.8">DI</text>
<text x="489.9" y="156.8">DI</text>
<text x="119.5" y="197.3">1</text>
<text x="119.5" y="200.9">2</text>
<text x="123" y="199.1">+</text>
<text x="123" y="202.6">-</text>
<text x="225.3" y="200.9">1</text>
<text x="228.8" y="202.6">+</text>
<text x="119.5" y="204.4">3</text>
<text x="123" y="206.2">EP</text>
<text x="225.3" y="204.4">2</text>
<text x="225.3" y="207.9">3</text>
<text x="228.8" y="206.2">-</text>
<text x="228.8" y="209.7">EP</text>
<text x="334.7" y="204.4">1</text>
<text x="334.7" y="207.9">2</text>
<text x="338.2" y="206.2">+</text>
<text x="338.2" y="209.7">-</text>
<text x="437" y="207.9">1</text>
<text x="440.5" y="209.7">+</text>
<text x="334.7" y="211.5">3</text>
<text x="338.2" y="213.2">EP</text>
<text x="437" y="211.5">2</text>
<text x="437" y="215">3</text>
<text x="440.5" y="213.2">-</text>
<text x="440.5" y="216.7">EP</text>
</g>
<g font-size="3.2">
<text x="456.4" y="61.5">1</text>
<text x="459.9" y="63.3">GND</text>
<text x="131.9" y="74" transform="rotate(-90 131.9 74)">19</text>
<text x="351" y="73.9">B1A12</text>
<text x="362.9" y="75.6">GND</text>
<text x="377.7" y="75.6">GND</text>
<text x="386.5" y="73.9">A1B12</text>
<text x="133.7" y="84.1" transform="rotate(-90 133.7 84.1)">EPAD</text>
<text x="64.9" y="91.9" transform="rotate(-90 64.9 91.9)">1</text>
<text x="77.4" y="96.4">1</text>
<text x="91.5" y="100">1</text>
<text x="181.7" y="96.4">1</text>
<text x="64.9" y="108" transform="rotate(-90 64.9 108)">2</text>
<text x="116" y="105.6">9</text>
<text x="119.5" y="107.4">GND</text>
<text x="170.8" y="118">1</text>
<text x="187" y="118">2</text>
<text x="96.8" y="137.4">1</text>
<text x="112.9" y="137.4">2</text>
<text x="394.2" y="154.3">2</text>
<text x="450" y="155">2</text>
<text x="506.4" y="155">2</text>
<text x="385.5" y="156.1">GND</text>
<text x="441.2" y="156.8">GND</text>
<text x="497.6" y="156.8">GND</text>
</g>
<g font-size="3.2" fill="#f00">
<text x="374.2" y="150.8">4</text>
<text x="377.7" y="152.5">VDD</text>
<text x="430" y="151.5">4</text>
<text x="433.5" y="153.2">VDD</text>
<text x="486.4" y="151.5">4</text>
<text x="489.9" y="153.2">VDD</text>
</g>
<g font-size="1.8" fill="#000080">
<text x="379.7" y="131.7">100nF</text>
<text x="382.2" y="129.6">C1</text>
<text x="436.2" y="131.7">100nF</text>
<text x="438.7" y="129.6">C2</text>
<text x="492.6" y="131.7">100nF</text>
<text x="495.1" y="129.6">C3</text>
<text x="379.3" y="134.2">C0603</text>
<text x="435.7" y="134.2">C0603</text>
<text x="492.2" y="134.2">C0603</text>
</g>
</svg>
